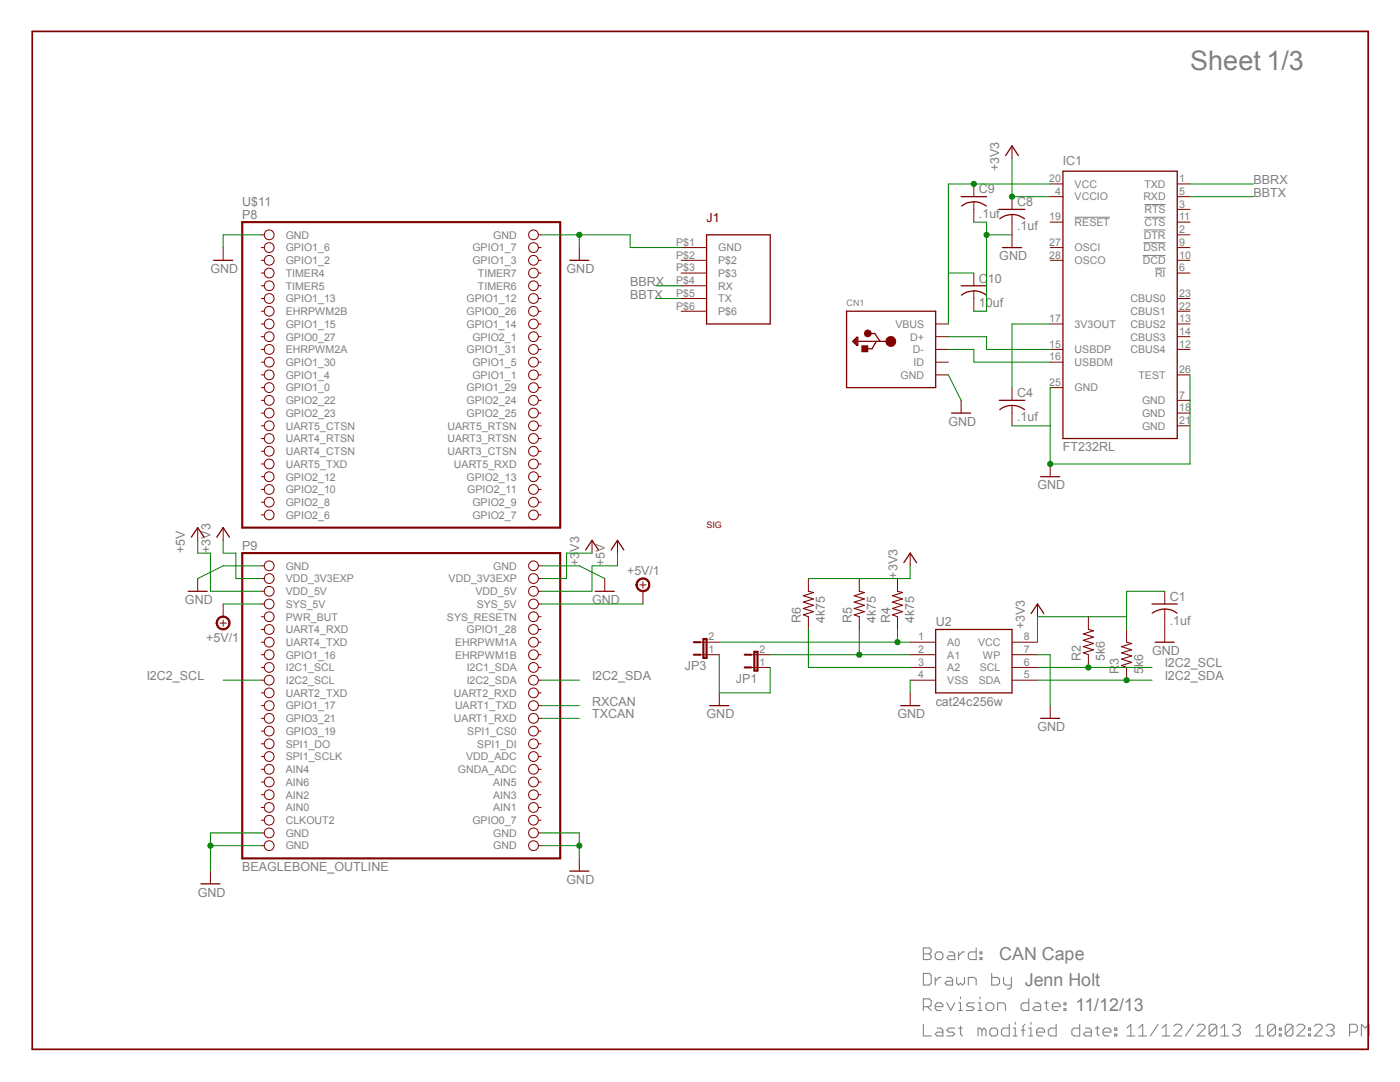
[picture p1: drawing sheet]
<svg xmlns="http://www.w3.org/2000/svg" width="279mm" height="216mm" viewBox="0 0 279 216" stroke-linecap="round" stroke-linejoin="round" font-family="sans-serif">
<g fill="none" stroke="#808080" stroke-width=".21">
<path d="M184.3 189.1h1.2l.3 .4v.4l-.3 .4 .3 .4v.4l-.3 .4h-1.2zM184.3 194.2h1.2l.3 .4v1.6l-.3 .4h-1.2zM184.3 190.3h1.2M186.6 190.3l.4-.4h.8l.4 .4v.8l-.4 .4h-.8l-.4-.4zM186.6 195v1.6M187.8 195h-.4l-.8 .8M189 195h.7l.4 .4v1.2h-1.1l-.4-.4 .4-.4h1.1M189.4 189.9h.7l.4 .4v1.2h-1.1l-.4-.4 .4-.4h1.1M190.9 195v1.2l.4 .4 .4-.4 .4 .4 .4-.4v-1.2M191.3 189.9v1.6M191.7 198.9v.4M192.5 189.9h-.4l-.8 .8"/>
<path d="M193.3 196.6v-1.6h1.1l.4 .4v1.2M194.8 189.1v2.4h-1.2l-.3-.4v-.8l.3-.4h1.2M195.6 191.1h.4v.4h-.4zM195.6 189.9h.4v.4h-.4zM195.6 198.9v.4M197.9 194.2v2.4h1.2l.4-.4v-.8l-.4-.4h-1.2M200.3 195v1.2l.4 .4h1.1M201.8 195v2l-.4 .4h-.4M205.3 199.3v2.3h-1.1l-.4-.3v-.8l.4-.4h1.1M208.8 199.7v1.6l.4 .3M184.3 200.9h1.2l.3-.4v-.8l-.3-.4h-1.2v2.3M184.3 204.4v2.3h1.5"/>
<path d="M185.1 200.9l.7 .7M186.6 200.9h1.6v-.4l-.4-.4h-.8l-.4 .4v.8l.4 .3h.8M187 205.1h.8l.4 .5v1.1h-1.2l-.4-.4 .4-.3h1.2M189 200.1l.7 1.5 .8-1.5M190.5 205.1h-1.1l-.4 .5 .4 .4h.7l.4 .3-.4 .4h-1.1M191.3 201.6h.8M191.3 200.1h.4v1.5M191.3 205.1h.8M191.7 204.8v1.5l.4 .4M194.4 200.1h-1.1l-.4 .4 .4 .4h.7l.4 .4-.4 .3h-1.1M195.2 200.1h.4v1.5M195.2 201.6h.8"/>
<path d="M196 205.6v1.1M196 205.6l.4-.5 .4 .5v1.1M196 205.6l-.4-.5h-.4v1.6M196.8 200.5l.3-.4h.8l.4 .4v.8l-.4 .3h-.8l-.3-.3zM197.9 205.1h.8l.4 .5v.7l-.4 .4h-.8l-.4-.4v-.7zM199.1 201.6v-1.5h1.2l.4 .4v1.1M201.4 204.4v2.3h-1.1l-.4-.4v-.7l.4-.5h1.1M202.2 206.7h.8M202.2 205.1h.4v1.6M202.6 204v.4M203.8 205.6h.8M204.6 204.4l-.4 .4v1.9"/>
<path d="M205.3 206.7h.8M205.3 205.1h.4v1.6M205.7 204v.4M206.5 200.1h.8l.4 .4v1.1h-1.2l-.4-.3 .4-.4h1.2M206.9 206h1.5v-.4l-.3-.5h-.8l-.4 .5v.7l.4 .4h.8M208.4 200.1h.8M210 200.9h1.6v-.4l-.4-.4h-.8l-.4 .4v.8l.4 .3h.8M210.8 204.4v2.3h-1.2l-.4-.4v-.7l.4-.5h1.2M212.3 201.3h.4v.3h-.4zM212.3 200.1h.4v.4h-.4zM215.5 204.4v2.3h-1.2l-.4-.4v-.7l.4-.5h1.2M216.6 205.1h.8l.4 .5v1.1h-1.2l-.4-.4 .4-.3h1.2"/>
<path d="M218.6 205.1h.8M219 204.8v1.5l.4 .4M220.1 206h1.6v-.4l-.4-.5h-.8l-.4 .5v.7l.4 .4h.8M222.5 206.3h.4v.4h-.4zM222.5 205.1h.4v.5h-.4zM224.9 206.7h1.6M224.9 205.1l.8-.7v2.3M227.2 206.7h1.6M227.2 205.1l.8-.7v2.3M231.1 204.4l-1.5 2.3M231.9 206.7h1.6M231.9 205.1l.8-.7v2.3"/>
<path d="M234.3 204.8l.4-.4h.8l.3 .4v.3l-1.5 1.6h1.5M238.2 204.4l-1.6 2.3M238.9 204.8l.5-.4h.7l.4 .4v.3l-1.6 1.6h1.6M242.8 204.8v1.5l-.4 .4h-.7l-.4-.4M242.8 204.8l-.4-.4h-.7l-.4 .4v1.5M242.8 204.8l-1.5 1.5M243.6 206.7h1.6M243.6 205.1l.8-.7v2.3M246 204.8l.3-.4h.8l.4 .4v.3l-.4 .5M246.7 205.6h.4M247.1 205.6l.4 .4v.3l-.4 .4h-.8l-.3-.4M250.6 206.7h1.6"/>
<path d="M250.6 205.1l.8-.7v2.3M254.6 204.8v1.5l-.5 .4h-.7l-.4-.4M254.6 204.8l-.5-.4h-.7l-.4 .4v1.5M254.6 204.8l-1.6 1.5M255.3 206.3h.4v.4h-.4zM255.3 205.1h.4v.5h-.4zM258 204.8v1.5l-.4 .4h-.7l-.4-.4M258 204.8l-.4-.4h-.7l-.4 .4v1.5M258 204.8l-1.5 1.5M258.8 204.8l.4-.4h.8l.4 .4v.3l-1.6 1.6h1.6M261.2 206.3h.3v.4h-.3zM261.2 205.1h.3v.5h-.3z"/>
<path d="M262.3 204.8l.4-.4h.8l.4 .4v.3l-1.6 1.6h1.6M264.7 204.8l.3-.4h.8l.4 .4v.3l-.4 .5M265.4 205.6h.4M265.8 205.6l.4 .4v.3l-.4 .4h-.8l-.3-.4M269.3 206h1.2l.4-.4v-.8l-.4-.4h-1.2v2.3M271.7 206.7v-2.3l.8 .7 .7-.7v2.3"/>
</g>
<path d="M214.5 43.3h7M228 51h4.6M228.2 48.4h4.4M228.3 45.9h4.3M228.4 43.3h4.2M228.4 40.8h4.2M230.5 53.5h2.1" fill="none" stroke="#808080" stroke-width=".2"/>
<g fill="none" stroke="#800000" stroke-width=".25">
<path d="M42.6 51.9h3.8M113.7 51.9h3.8M37.5 118h3.9M38.2 107.2l1.3-1.9 1.2 1.9M43.3 107.2l1.2-1.9 1.3 1.9M116.9 109.7l1.3-1.9 1.2 1.9M118.8 118h3.8M122 109.7l1.2-1.9 1.3 1.9M180.4 112.3l1.3-1.9 1.2 1.9M186.7 125.6h15.3v12.7h-15.3zM205.8 122.4l1.3-1.9 1.2 1.9M229.9 120.5h5"/>
<path d="M230.5 128.1h3.8M232.5 121.5a3.8 3.8 0 0 1 2.4 .8M232.5 121.5a4.4 4.4 0 0 0-2.5 .8M141.6 140.8h3.9M179.7 140.8h3.9M40.1 176.4h3.8M113.7 173.8h3.8"/>
</g>
<g fill="none" stroke="#800000" stroke-width=".2">
<path d="M44.5 49.4v2.5M115.6 49.4v2.5M39.5 105.3v2.5M39.5 115.4v2.6M44.5 105.3v2.5M118.2 107.8v2.6M120.7 115.4v2.6M123.2 107.8v2.6M127.7 116.7h1.2M128.3 116.1v1.2M161.3 115.4v2.6M171.5 115.4v2.6"/>
<path d="M179.1 115.4v2.6M181.7 110.4v2.5M232.5 118v2.5M139.7 130.6h3.9M139.7 128.1h3.9M143.6 138.3v2.5M149.9 130.6h3.8M149.9 133.2h3.8M161.3 123.1v2.5M171.5 123.1v2.5M179.1 123.1v2.5M181.7 135.7h5"/>
<path d="M181.7 130.6h5M181.7 128.1h5M181.7 133.2h5M181.7 138.3v2.5M202 135.7h5.1M202 130.6h5.1M202 128.1h5.1M202 133.2h5.1M207.1 120.5v2.6M217.2 123.1v2.5M217.2 130.6v2.6M224.8 125.6v2.5"/>
<path d="M224.8 133.2v2.5M232.5 121.5v6.6M42 173.8v2.6M115.6 171.3v2.5"/>
</g>
<path d="M161.3 118l1 .2-2 .7 2 .6-2 .6 2 .7-2 .6 2 .6-2 .7 1 .4M171.5 118l1 .2-2 .7 2 .6-2 .6 2 .7-2 .6 2 .6-2 .7 1 .4M179.1 118l1 .2-2 .7 2 .6-2 .6 2 .7-2 .6 2 .6-2 .7 1 .4M217.2 125.6l1 .3-2 .6 2 .6-2 .7 2 .6-2 .6 2 .7-2 .6 1 .3M224.8 128.1l1 .3-2 .6 2 .7-2 .6 2 .6-2 .6 2 .7-2 .6 1 .4" fill="none" stroke="#800000" stroke-width=".21"/>
<path d="M138.5 130.6h1.2M138.5 128.1h1.2M140.4 127.5h.6v3.8h-.6zM148.6 133.2h1.3M148.6 130.6h1.3M150.5 130h.7v3.8h-.7z" fill="none" stroke="#800000" stroke-width=".42"/>
<path d="M127.3 115.8a1.4 1.4 0 0 1 2.2 .1 1.4 1.4 0 0 1-.8 2.1 1.4 1.4 0 0 1-1.8-1.3h.3a1.15 1.15 0 0 1 1.5-1.1 1.15 1.15 0 0 1 .4 1.9 1.15 1.15 0 0 1-1.8-.4l-.1-.4h-.3z" fill-rule="evenodd" fill="#800000"/>
<path d="M127.3 115.8a1.4 1.4 0 0 1 2.2 .1 1.4 1.4 0 0 1-.8 2.1 1.4 1.4 0 0 1-1.8-1.3h.3a1.15 1.15 0 0 1 1.5-1.1 1.15 1.15 0 0 1 .4 1.9 1.15 1.15 0 0 1-1.8-.4l-.1-.4h-.3zM128.3 118v2.5M43.9 124.3h1.3M44.5 123.7v1.3" fill="none" stroke="#800000" stroke-width=".2"/>
<path d="M43.5 123.4a1.4 1.4 0 0 1 2.2 .2 1.4 1.4 0 0 1-.8 2.1 1.4 1.4 0 0 1-1.8-1.4h.3a1.13 1.13 0 0 1 1.5-1.1 1.13 1.13 0 0 1 .4 1.9 1.13 1.13 0 0 1-1.8-.4l-.1-.4h-.3z" fill-rule="evenodd" fill="#800000"/>
<g fill="none" stroke="#800000" stroke-width=".2">
<path d="M209.6 36.7h2.5M209.6 39.2h2.5M234.9 36.7h2.6M234.9 39.2h2.6M52.2 46.9h.5M52.2 49.4h.5M52.2 51.9h.5M52.2 54.5h.5M52.2 57h.5M52.2 59.6h.5M107.4 46.9h.6M107.4 49.4h.6"/>
<path d="M107.4 51.9h.6M107.4 54.5h.6M107.4 57h.6M107.4 59.6h.6M135.9 49.4h5.1M135.9 51.9h5.1M135.9 54.5h5.1M135.9 57h5.1M135.9 59.6h5.1M209.6 49.4h2.5M209.6 51.9h2.5M209.6 44.3h2.5"/>
<path d="M234.9 46.9h2.6M234.9 49.4h2.6M234.9 51.9h2.6M234.9 54.5h2.6M234.9 59.6h2.6M234.9 41.8h2.6M234.9 44.3h2.6M52.2 62.1h.5M52.2 64.6h.5M52.2 67.2h.5M52.2 69.7h.5M52.2 72.3h.5"/>
<path d="M52.2 74.8h.5M52.2 77.3h.5M52.2 79.9h.5M107.4 62.1h.6M107.4 64.6h.6M107.4 67.2h.6M107.4 69.7h.6M107.4 72.3h.6M107.4 74.8h.6M107.4 77.3h.6M107.4 79.9h.6M135.9 62.1h5.1"/>
<path d="M209.6 64.6h2.5M209.6 69.7h2.5M209.6 72.3h2.5M209.6 77.3h2.5M234.9 62.1h2.6M234.9 64.6h2.6M234.9 67.2h2.6M234.9 69.7h2.6M234.9 74.8h2.6M234.9 79.9h2.6M52.2 82.4h.5M52.2 85h.5"/>
<path d="M52.2 87.5h.5M52.2 90h.5M52.2 92.6h.5M52.2 95.1h.5M52.2 97.7h.5M107.4 82.4h.6M107.4 85h.6M107.4 87.5h.6M107.4 90h.6M107.4 92.6h.6M107.4 95.1h.6M107.4 97.7h.6"/>
<path d="M234.9 82.4h2.6M234.9 85h2.6M52.2 112.9h.5M52.2 115.4h.5M52.2 118h.5M52.2 100.2h.5M52.2 102.7h.5M107.4 112.9h.6M107.4 115.4h.6M107.4 118h.6M107.4 100.2h.6M107.4 102.7h.6"/>
<path d="M43.5 123.4a1.4 1.4 0 0 1 2.2 .2 1.4 1.4 0 0 1-.8 2.1 1.4 1.4 0 0 1-1.8-1.4h.3a1.13 1.13 0 0 1 1.5-1.1 1.13 1.13 0 0 1 .4 1.9 1.13 1.13 0 0 1-1.8-.4l-.1-.4h-.3zM44.5 120.5v2.6M52.2 120.5h.5M52.2 123.1h.5M52.2 125.6h.5M52.2 128.1h.5M52.2 130.6h.5M52.2 133.2h.5M52.2 135.7h.5M52.2 138.3h.5M107.4 120.5h.6M107.4 123.1h.6"/>
<path d="M107.4 125.6h.6M107.4 128.1h.6M107.4 130.6h.6M107.4 133.2h.6M107.4 135.7h.6M107.4 138.3h.6M52.2 140.8h.5M52.2 143.3h.5M52.2 145.9h.5M52.2 148.4h.5M52.2 151h.5M52.2 153.5h.5"/>
<path d="M52.2 156h.5M52.2 158.6h.5M107.4 140.8h.6M107.4 143.3h.6M107.4 145.9h.6M107.4 148.4h.6M107.4 151h.6M107.4 153.5h.6M107.4 156h.6M107.4 158.6h.6M209.6 140.8v2.5M52.2 161.1h.5"/>
<path d="M52.2 163.7h.5M52.2 166.2h.5M52.2 168.7h.5M107.4 161.1h.6M107.4 163.7h.6M107.4 166.2h.6M107.4 168.7h.6"/>
<circle cx="53.7" cy="46.9" r=".98"/>
<circle cx="53.7" cy="51.9" r=".98"/>
<circle cx="53.7" cy="54.5" r=".98"/>
<circle cx="53.7" cy="49.4" r=".98"/>
<circle cx="53.7" cy="57" r=".98"/>
<circle cx="53.7" cy="59.6" r=".98"/>
<circle cx="106.5" cy="49.4" r=".98"/>
<circle cx="106.5" cy="51.9" r=".98"/>
<circle cx="106.5" cy="57" r=".98"/>
<circle cx="106.5" cy="46.9" r=".98"/>
<circle cx="106.5" cy="54.5" r=".98"/>
<circle cx="106.5" cy="59.6" r=".98"/>
<circle cx="53.7" cy="67.2" r=".98"/>
<circle cx="53.7" cy="62.1" r=".98"/>
<circle cx="53.7" cy="64.6" r=".98"/>
<circle cx="53.7" cy="69.7" r=".98"/>
<circle cx="53.7" cy="74.8" r=".98"/>
<circle cx="53.7" cy="72.3" r=".98"/>
<circle cx="53.7" cy="77.3" r=".98"/>
<circle cx="53.7" cy="79.9" r=".98"/>
<circle cx="106.5" cy="62.1" r=".98"/>
<circle cx="106.5" cy="72.3" r=".98"/>
<circle cx="106.5" cy="77.3" r=".98"/>
<circle cx="106.5" cy="64.6" r=".98"/>
<circle cx="106.5" cy="67.2" r=".98"/>
<circle cx="106.5" cy="79.9" r=".98"/>
<circle cx="106.5" cy="69.7" r=".98"/>
<circle cx="106.5" cy="74.8" r=".98"/>
<circle cx="53.7" cy="82.4" r=".98"/>
<circle cx="53.7" cy="87.5" r=".98"/>
<circle cx="53.7" cy="95.1" r=".98"/>
<circle cx="53.7" cy="92.6" r=".98"/>
<circle cx="53.7" cy="97.7" r=".98"/>
<circle cx="53.7" cy="85" r=".98"/>
<circle cx="53.7" cy="90" r=".98"/>
<circle cx="106.5" cy="87.5" r=".98"/>
<circle cx="106.5" cy="90" r=".98"/>
<circle cx="106.5" cy="92.6" r=".98"/>
<circle cx="106.5" cy="95.1" r=".98"/>
<circle cx="106.5" cy="82.4" r=".98"/>
<circle cx="106.5" cy="85" r=".98"/>
<circle cx="106.5" cy="97.7" r=".98"/>
<circle cx="53.7" cy="112.9" r=".98"/>
<circle cx="53.7" cy="100.2" r=".98"/>
<circle cx="53.7" cy="115.4" r=".98"/>
<circle cx="53.7" cy="118" r=".98"/>
<circle cx="53.7" cy="102.7" r=".98"/>
<circle cx="106.5" cy="100.2" r=".98"/>
<circle cx="106.5" cy="112.9" r=".98"/>
<circle cx="106.5" cy="115.4" r=".98"/>
<circle cx="106.5" cy="118" r=".98"/>
<circle cx="106.5" cy="102.7" r=".98"/>
<circle cx="53.7" cy="130.6" r=".98"/>
<circle cx="53.7" cy="133.2" r=".98"/>
<circle cx="53.7" cy="135.7" r=".98"/>
<circle cx="53.7" cy="120.5" r=".98"/>
<circle cx="53.7" cy="123.1" r=".98"/>
<circle cx="53.7" cy="138.3" r=".98"/>
<circle cx="53.7" cy="128.1" r=".98"/>
<circle cx="53.7" cy="125.6" r=".98"/>
<circle cx="106.5" cy="120.5" r=".98"/>
<circle cx="106.5" cy="125.6" r=".98"/>
<circle cx="106.5" cy="130.6" r=".98"/>
<circle cx="106.5" cy="133.2" r=".98"/>
<circle cx="106.5" cy="135.7" r=".98"/>
<circle cx="106.5" cy="123.1" r=".98"/>
<circle cx="106.5" cy="138.3" r=".98"/>
<circle cx="106.5" cy="128.1" r=".98"/>
<circle cx="53.7" cy="143.3" r=".98"/>
<circle cx="53.7" cy="148.4" r=".98"/>
<circle cx="53.7" cy="140.8" r=".98"/>
<circle cx="53.7" cy="158.6" r=".98"/>
<circle cx="53.7" cy="145.9" r=".98"/>
<circle cx="53.7" cy="156" r=".98"/>
<circle cx="53.7" cy="153.5" r=".98"/>
<circle cx="53.7" cy="151" r=".98"/>
<circle cx="106.5" cy="140.8" r=".98"/>
<circle cx="106.5" cy="148.4" r=".98"/>
<circle cx="106.5" cy="143.3" r=".98"/>
<circle cx="106.5" cy="151" r=".98"/>
<circle cx="106.5" cy="156" r=".98"/>
<circle cx="106.5" cy="158.6" r=".98"/>
<circle cx="106.5" cy="153.5" r=".98"/>
<circle cx="106.5" cy="145.9" r=".98"/>
<circle cx="53.7" cy="161.1" r=".98"/>
<circle cx="53.7" cy="163.7" r=".98"/>
<circle cx="53.7" cy="166.2" r=".98"/>
<circle cx="53.7" cy="168.7" r=".98"/>
<circle cx="106.5" cy="166.2" r=".98"/>
<circle cx="106.5" cy="161.1" r=".98"/>
<circle cx="106.5" cy="163.7" r=".98"/>
<circle cx="106.5" cy="168.7" r=".98"/>
</g>
<path d="M212.1 34.2h22.8v53.3h-22.8zM141 46.9h12.7v17.7h-12.7zM168.9 62.1h17.8v15.2h-17.7v-15.2M170.4 68.1l.4-.4v.8l-.2-.4M171 67.3h.2v1.6h-.2l-.8-.8zM171 67.3v1.4M171.2 68.1h6.6M173.6 66.5h1l1 1.6M174.9 68.1l-.9 1.5h-1.2M207.7 143.3h3.8" fill="none" stroke="#800000" stroke-width=".25"/>
<path d="M6.4 6.3h266.6v203.1h-266.6z" fill="none" stroke="#800000" stroke-width=".34"/>
<path d="M48.3 44.3h63.5v61h-63.5zM48.3 110.4h63.5v60.9h-63.5z" fill="none" stroke="#800000" stroke-width=".42"/>
<circle cx="177.8" cy="68.1" r="1.01" fill="#800000"/>
<circle cx="177.8" cy="68.1" r="1.01" fill="none" stroke="#800000" stroke-width=".2"/>
<circle cx="173.2" cy="66.5" r=".69" fill="#800000"/>
<circle cx="173.2" cy="66.5" r=".69" fill="none" stroke="#800000" stroke-width=".2"/>
<path d="M172 69h1.2v1.2h-1.2z" fill-rule="evenodd" fill="#800000"/>
<g fill="none" stroke="#800000" stroke-width=".2">
<path d="M194.4 36.7v2.5M202 29.1v2.6M202 39.2v2.6M194.4 40.3v4M194.4 54.5v2.5M194.4 58v4.1M202 42.8v6.6M172 69h1.2v1.2h-1.2zM186.7 67.2h2.6M186.7 69.7h2.6M186.7 64.6h2.6M186.7 74.8h2.6"/>
<path d="M186.7 72.3h2.6M191.8 79.9v2.5M202 77.3v2.6M202 80.9v4.1M209.6 92.6v2.5"/>
</g>
<path d="M191.8 39.2h5.1M200.7 31l1.3-1.9 1.2 1.9M191.8 57h5.1M191.9 41.1a4 4 0 0 1 4.9 0M191.9 58.9a4 4 0 0 1 4.9 0M199.4 41.8h5.1M199.5 43.6a4 4 0 0 1 5 0M200.1 49.4h3.8M199.4 79.9h5.1M189.9 82.4h3.8M199.5 81.7a4 4 0 0 1 5 0M207.7 95.1h3.8" fill="none" stroke="#800000" stroke-width=".25"/>
<path d="M108 46.9h17.8v2.5h10.1M115.6 46.9v2.5" fill="none" stroke="#008000" stroke-width=".2"/>
<circle cx="115.6" cy="46.9" r=".51" fill="#008000"/>
<g fill="none" stroke="#008000" stroke-width=".2">
<path d="M52.2 46.9h-7.7v2.5M52.2 112.9h-7.7l-5 2.5M108 112.9h7.6l5.1 2.5M108 166.2h7.6v5.1M108 168.7h7.6"/>
<circle cx="115.6" cy="46.9" r=".51"/>
</g>
<circle cx="115.6" cy="168.7" r=".51" fill="#008000"/>
<g fill="none" stroke="#008000" stroke-width=".2">
<path d="M42 168.7h10.2M52.2 166.2h-10.2v7.6"/>
<circle cx="115.6" cy="168.7" r=".51"/>
</g>
<circle cx="42" cy="168.7" r=".51" fill="#008000"/>
<g fill="none" stroke="#008000" stroke-width=".2">
<path d="M189.3 74.8l2.5 5.1M237.5 74.8v17.8h-27.9v-15.3M143.6 130.6v7.7h10.1v-5.1M181.7 135.7v2.6M207.1 130.6h2.5v10.2"/>
<circle cx="42" cy="168.7" r=".51"/>
</g>
<circle cx="209.6" cy="92.6" r=".51" fill="#008000"/>
<g fill="none" stroke="#008000" stroke-width=".2">
<path d="M194.4 44.3h2.5v17.8h-2.5M196.9 46.9h5.1M202 85h7.6"/>
<circle cx="209.6" cy="92.6" r=".51"/>
</g>
<circle cx="196.9" cy="46.9" r=".51" fill="#008000"/>
<g fill="none" stroke="#008000" stroke-width=".2">
<path d="M202 31.7v7.5h7.6M44.5 107.8v2.6h2.6v5h5.1M118.2 110.4h-5.1v5h-5.1M181.7 112.9v2.5h-20.4M232.5 118h-7.7v7.6M224.8 123.1h-17.7v5"/>
<circle cx="196.9" cy="46.9" r=".51"/>
</g>
<circle cx="202" cy="39.2" r=".51" fill="#008000"/>
<g fill="none" stroke="#008000" stroke-width=".2">
<path d="M39.5 107.8v2.6h2.5v7.6h10.2M123.2 110.4v2.5h-5v5.1h-10.2M143.6 128.1h38.1M179.1 125.6v2.5M108 140.8h7.6M108 143.3h7.6"/>
<circle cx="202" cy="39.2" r=".51"/>
</g>
<circle cx="179.1" cy="128.1" r=".51" fill="#008000"/>
<g fill="none" stroke="#008000" stroke-width=".2">
<path d="M153.7 130.6h28M171.5 125.6v5"/>
<circle cx="179.1" cy="128.1" r=".51"/>
</g>
<circle cx="171.5" cy="130.6" r=".51" fill="#008000"/>
<g fill="none" stroke="#008000" stroke-width=".2">
<path d="M44.5 120.5h7.7M108 120.5h20.3M161.3 125.6v7.6h20.4M207.1 133.2h22.8"/>
<circle cx="171.5" cy="130.6" r=".51"/>
</g>
<circle cx="217.2" cy="133.2" r=".51" fill="#008000"/>
<g fill="none" stroke="#008000" stroke-width=".2">
<path d="M44.5 135.7h7.7M207.1 135.7h22.8"/>
<circle cx="217.2" cy="133.2" r=".51"/>
</g>
<circle cx="224.8" cy="135.7" r=".51" fill="#008000"/>
<g fill="none" stroke="#008000" stroke-width=".2">
<path d="M209.6 36.7h-20.3v17.8M189.3 69.7h5.1v2.6h15.2M189.3 67.2h7.6v2.5h12.7M108 135.7h7.6"/>
<circle cx="224.8" cy="135.7" r=".51"/>
</g>
<circle cx="194.3" cy="36.7" r=".51" fill="#008000"/>
<g fill="none" stroke="#008000" stroke-width=".2">
<path d="M237.5 36.7h12.7M237.5 39.2h12.7M130.9 57h5M130.9 59.6h5M194.4 54.5h-5.1v10.1M209.6 64.6h-7.6v12.7"/>
<circle cx="194.3" cy="36.7" r=".51"/>
</g>
<text font-size="5.4" fill="#808080" x="237.5" y="13.9">Sheet 1/3</text>
<g font-size="3.6" fill="#808080">
<text x="199.4" y="191.6">CAN Cape</text>
<text x="204.5" y="196.7">Jenn Holt</text>
<text x="214.7" y="201.8">11/12/13</text>
</g>
<g font-size="2.5" fill="#808080">
<text x="199.4" y="34.2" transform="rotate(-90 199.4 34.2)">+3V3</text>
<text x="212.1" y="32.9">IC1</text>
<text x="48.3" y="41.1">U$11</text>
<text x="195.4" y="38.6">C9</text>
<text x="203" y="41.1">C8</text>
<text x="250.2" y="36.7">BBRX</text>
<text x="250.2" y="39.2">BBTX</text>
<text x="48.3" y="43.7">P8</text>
<text x="195.4" y="43.4">.1uf</text>
<text x="203" y="46">.1uf</text>
<text x="199.4" y="51.9">GND</text>
<text x="42" y="54.5">GND</text>
<text x="113.1" y="54.5">GND</text>
<text x="125.8" y="57">BBRX</text>
<text x="125.8" y="59.6">BBTX</text>
<text x="195.4" y="56.4">C10</text>
<text x="195.4" y="61.2">10uf</text>
<text x="203" y="79.2">C4</text>
<text x="189.3" y="85">GND</text>
<text x="203" y="84.1">.1uf</text>
<text x="212.1" y="90">FT232RL</text>
<text x="207.1" y="97.7">GND</text>
<text x="36.9" y="110.4" transform="rotate(-90 36.9 110.4)">+5V</text>
<text x="42" y="110.4" transform="rotate(-90 42 110.4)">+3V3</text>
<text x="48.3" y="109.7">P9</text>
<text x="115.6" y="112.9" transform="rotate(-90 115.6 112.9)">+3V3</text>
<text x="120.7" y="112.9" transform="rotate(-90 120.7 112.9)">+5V</text>
<text x="125.1" y="114.8">+5V/1</text>
<text x="179.1" y="115.4" transform="rotate(-90 179.1 115.4)">+3V3</text>
<text x="233.5" y="119.9">C1</text>
<text x="36.9" y="120.5">GND</text>
<text x="118.2" y="120.5">GND</text>
<text x="159.9" y="124.3" transform="rotate(-90 159.9 124.3)">R6</text>
<text x="164.6" y="124.3" transform="rotate(-90 164.6 124.3)">4k75</text>
<text x="170" y="124.3" transform="rotate(-90 170 124.3)">R5</text>
<text x="174.8" y="124.3" transform="rotate(-90 174.8 124.3)">4k75</text>
<text x="177.6" y="124.3" transform="rotate(-90 177.6 124.3)">R4</text>
<text x="182.4" y="124.3" transform="rotate(-90 182.4 124.3)">4k75</text>
<text x="186.7" y="124.8">U2</text>
<text x="204.5" y="125.6" transform="rotate(-90 204.5 125.6)">+3V3</text>
<text x="233.5" y="124.7">.1uf</text>
<text x="41.1" y="128">+5V/1</text>
<text x="215.7" y="132" transform="rotate(-90 215.7 132)">R2</text>
<text x="220.5" y="132" transform="rotate(-90 220.5 132)">5k6</text>
<text x="229.9" y="130.7">GND</text>
<text x="29.3" y="135.7">I2C2_SCL</text>
<text x="118.2" y="135.7">I2C2_SDA</text>
<text x="136.7" y="133.7">JP3</text>
<text x="146.9" y="136.2">JP1</text>
<text x="223.3" y="134.5" transform="rotate(-90 223.3 134.5)">R3</text>
<text x="228.1" y="134.5" transform="rotate(-90 228.1 134.5)">5k6</text>
<text x="232.5" y="133.2">I2C2_SCL</text>
<text x="232.5" y="135.7">I2C2_SDA</text>
<text x="118.2" y="140.8">RXCAN</text>
<text x="118.2" y="143.3">TXCAN</text>
<text x="141" y="143.3">GND</text>
<text x="179.1" y="143.3">GND</text>
<text x="186.7" y="140.8">cat24c256w</text>
<text x="207.1" y="145.9">GND</text>
<text x="48.3" y="173.8">BEAGLEBONE_OUTLINE</text>
<text x="39.5" y="178.9">GND</text>
<text x="113.1" y="176.4">GND</text>
</g>
<text font-size="2.5" fill="#800000" x="141" y="44.3">J1</text>
<g font-size="2.1" fill="#808080">
<text x="209.4" y="36.4">20</text>
<text x="210.6" y="38.9">4</text>
<text x="214.5" y="37.5">VCC</text>
<text x="214.5" y="40">VCCIO</text>
<text x="228.2" y="40">RXD</text>
<text x="228.4" y="37.5">TXD</text>
<text x="235.3" y="36.4">1</text>
<text x="235.3" y="38.9">5</text>
<text x="235.3" y="41.4">3</text>
<text x="57" y="47.6">GND</text>
<text x="98.4" y="47.6">GND</text>
<text x="209.4" y="44">19</text>
<text x="214.5" y="45.1">RESET</text>
<text x="228.3" y="47.6">DTR</text>
<text x="228.4" y="45.1">CTS</text>
<text x="228.4" y="42.5">RTS</text>
<text x="235.3" y="44">11</text>
<text x="235.3" y="46.5">2</text>
<text x="57" y="50.2">GPIO1_6</text>
<text x="57" y="52.7">GPIO1_2</text>
<text x="94.3" y="50.2">GPIO1_7</text>
<text x="94.3" y="52.7">GPIO1_3</text>
<text x="134.9" y="49.1">P$1</text>
<text x="134.9" y="51.6">P$2</text>
<text x="143.3" y="50.2">GND</text>
<text x="143.3" y="52.7">P$2</text>
<text x="209.4" y="51.6">28</text>
<text x="209.4" y="49.1">27</text>
<text x="214.5" y="52.7">OSCO</text>
<text x="214.5" y="50.2">OSCI</text>
<text x="228" y="52.7">DCD</text>
<text x="228.2" y="50.2">DSR</text>
<text x="235.3" y="49.1">9</text>
<text x="235.3" y="51.6">10</text>
<text x="57" y="55.2">TIMER4</text>
<text x="57" y="57.8">TIMER5</text>
<text x="95.4" y="55.2">TIMER7</text>
<text x="95.4" y="57.8">TIMER6</text>
<text x="134.9" y="54.1">P$3</text>
<text x="134.9" y="56.7">P$4</text>
<text x="134.9" y="59.2">P$5</text>
<text x="143.3" y="55.2">P$3</text>
<text x="143.3" y="57.8">RX</text>
<text x="230.5" y="55.2">RI</text>
<text x="235.3" y="54.1">6</text>
<text x="235.3" y="59.2">23</text>
<text x="57" y="60.3">GPIO1_13</text>
<text x="57" y="62.9">EHRPWM2B</text>
<text x="57" y="65.4">GPIO1_15</text>
<text x="93.1" y="60.3">GPIO1_12</text>
<text x="93.1" y="62.9">GPIO0_26</text>
<text x="93.1" y="65.4">GPIO1_14</text>
<text x="134.9" y="61.8">P$6</text>
<text x="143.3" y="60.3">TX</text>
<text x="143.3" y="62.9">P$6</text>
<text x="178.7" y="65.4">VBUS</text>
<text x="209.4" y="64.3">17</text>
<text x="214.5" y="65.4">3V3OUT</text>
<text x="225.6" y="60.3">CBUS0</text>
<text x="225.6" y="62.9">CBUS1</text>
<text x="225.6" y="65.4">CBUS2</text>
<text x="235.3" y="61.8">22</text>
<text x="235.3" y="64.3">13</text>
<text x="57" y="67.9">GPIO0_27</text>
<text x="57" y="70.5">EHRPWM2A</text>
<text x="93.1" y="70.5">GPIO1_31</text>
<text x="94.3" y="67.9">GPIO2_1</text>
<text x="181.7" y="67.9">D+</text>
<text x="182.2" y="70.5">D-</text>
<text x="209.4" y="69.4">15</text>
<text x="209.4" y="71.9">16</text>
<text x="214.5" y="70.5">USBDP</text>
<text x="225.6" y="67.9">CBUS3</text>
<text x="225.6" y="70.5">CBUS4</text>
<text x="235.3" y="66.8">14</text>
<text x="235.3" y="69.4">12</text>
<text x="57" y="73">GPIO1_30</text>
<text x="57" y="75.6">GPIO1_4</text>
<text x="94.3" y="73">GPIO1_5</text>
<text x="94.3" y="75.6">GPIO1_1</text>
<text x="179.7" y="75.6">GND</text>
<text x="182.3" y="73">ID</text>
<text x="209.4" y="77">25</text>
<text x="214.5" y="73">USBDM</text>
<text x="227.2" y="75.6">TEST</text>
<text x="235.3" y="74.5">26</text>
<text x="57" y="78.1">GPIO1_0</text>
<text x="57" y="80.6">GPIO2_22</text>
<text x="57" y="83.2">GPIO2_23</text>
<text x="93.1" y="78.1">GPIO1_29</text>
<text x="93.1" y="80.6">GPIO2_24</text>
<text x="93.1" y="83.2">GPIO2_25</text>
<text x="214.5" y="78.1">GND</text>
<text x="227.9" y="80.6">GND</text>
<text x="227.9" y="83.2">GND</text>
<text x="235.3" y="79.5">7</text>
<text x="235.3" y="82.1">18</text>
<text x="57" y="85.7">UART5_CTSN</text>
<text x="57" y="88.3">UART4_RTSN</text>
<text x="89.3" y="85.7">UART5_RTSN</text>
<text x="89.3" y="88.3">UART3_RTSN</text>
<text x="227.9" y="85.7">GND</text>
<text x="235.3" y="84.6">21</text>
<text x="57" y="90.8">UART4_CTSN</text>
<text x="57" y="93.3">UART5_TXD</text>
<text x="57" y="95.9">GPIO2_12</text>
<text x="89.3" y="90.8">UART3_CTSN</text>
<text x="90.6" y="93.3">UART5_RXD</text>
<text x="93.1" y="95.9">GPIO2_13</text>
<text x="57" y="98.4">GPIO2_10</text>
<text x="57" y="101">GPIO2_8</text>
<text x="93.3" y="98.4">GPIO2_11</text>
<text x="94.3" y="101">GPIO2_9</text>
<text x="57" y="103.5">GPIO2_6</text>
<text x="94.3" y="103.5">GPIO2_7</text>
<text x="57" y="113.7">GND</text>
<text x="98.4" y="113.7">GND</text>
<text x="57" y="116.2">VDD_3V3EXP</text>
<text x="57" y="118.7">VDD_5V</text>
<text x="89.5" y="116.2">VDD_3V3EXP</text>
<text x="94.9" y="118.7">VDD_5V</text>
<text x="57" y="121.3">SYS_5V</text>
<text x="57" y="123.8">PWR_BUT</text>
<text x="89.2" y="123.8">SYS_RESETN</text>
<text x="95.2" y="121.3">SYS_5V</text>
<text x="57" y="126.4">UART4_RXD</text>
<text x="57" y="128.9">UART4_TXD</text>
<text x="57" y="131.4">GPIO1_16</text>
<text x="90.8" y="128.9">EHRPWM1A</text>
<text x="90.8" y="131.4">EHRPWM1B</text>
<text x="93.1" y="126.4">GPIO1_28</text>
<text x="141.4" y="130.3">1</text>
<text x="141.4" y="127.8">2</text>
<text x="151.6" y="130.3">2</text>
<text x="183.2" y="127.8">1</text>
<text x="183.2" y="130.3">2</text>
<text x="189.1" y="128.9">A0</text>
<text x="189.1" y="131.4">A1</text>
<text x="195.2" y="128.9">VCC</text>
<text x="196.1" y="131.4">WP</text>
<text x="204.3" y="130.3">7</text>
<text x="204.3" y="127.8">8</text>
<text x="57" y="133.9">I2C1_SCL</text>
<text x="57" y="136.5">I2C2_SCL</text>
<text x="93.1" y="134">I2C1_SDA</text>
<text x="93.1" y="136.5">I2C2_SDA</text>
<text x="151.6" y="132.8">1</text>
<text x="183.2" y="135.4">4</text>
<text x="183.2" y="132.8">3</text>
<text x="189.1" y="136.5">VSS</text>
<text x="189.1" y="133.9">A2</text>
<text x="195.3" y="136.5">SDA</text>
<text x="195.5" y="134">SCL</text>
<text x="204.3" y="132.8">6</text>
<text x="204.3" y="135.4">5</text>
<text x="57" y="139">UART2_TXD</text>
<text x="57" y="141.6">GPIO1_17</text>
<text x="90.6" y="139">UART2_RXD</text>
<text x="90.8" y="141.6">UART1_TXD</text>
<text x="57" y="144.1">GPIO3_21</text>
<text x="57" y="146.6">GPIO3_19</text>
<text x="57" y="149.2">SPI1_DO</text>
<text x="90.6" y="144.1">UART1_RXD</text>
<text x="93.3" y="146.6">SPI1_CS0</text>
<text x="95.2" y="149.2">SPI1_DI</text>
<text x="57" y="151.7">SPI1_SCLK</text>
<text x="57" y="154.3">AIN4</text>
<text x="91.4" y="154.3">GNDA_ADC</text>
<text x="93" y="151.7">VDD_ADC</text>
<text x="57" y="156.8">AIN6</text>
<text x="57" y="159.3">AIN2</text>
<text x="57" y="161.9">AIN0</text>
<text x="98.4" y="156.8">AIN5</text>
<text x="98.4" y="159.3">AIN3</text>
<text x="98.4" y="161.9">AIN1</text>
<text x="57" y="164.4">CLKOUT2</text>
<text x="57" y="167">GND</text>
<text x="94.3" y="164.4">GPIO0_7</text>
<text x="98.4" y="167">GND</text>
<text x="57" y="169.5">GND</text>
<text x="98.4" y="169.5">GND</text>
</g>
<text font-size="1.8" fill="#808080" x="169" y="61.1">CN1</text>
<text font-size="1.8" fill="#800000" x="141" y="105.3">SIG</text>
</svg>
